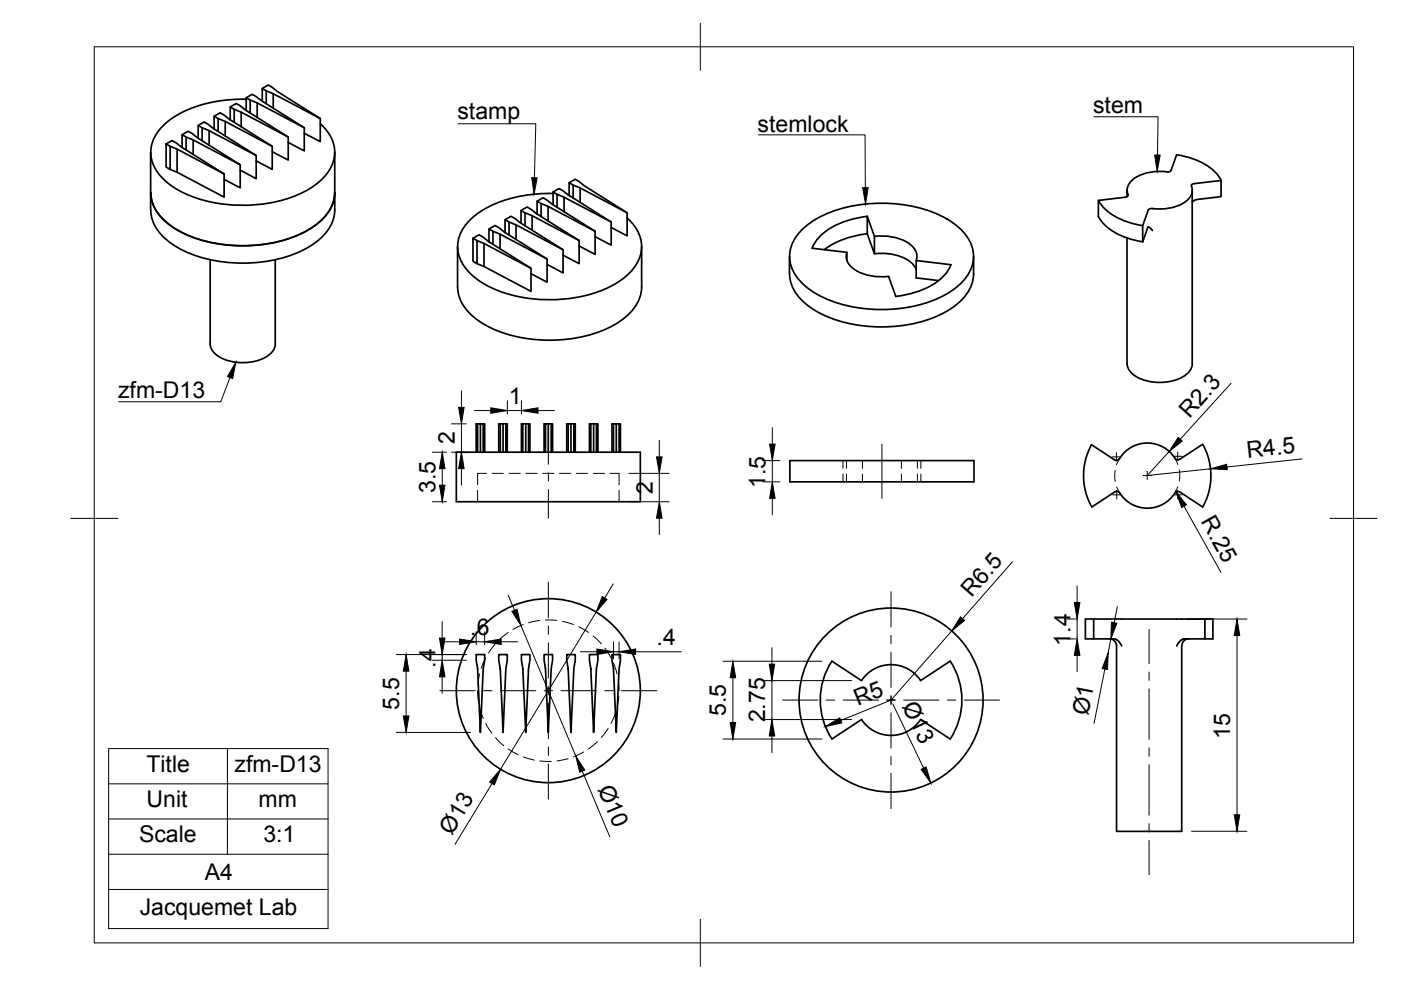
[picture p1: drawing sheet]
<svg xmlns="http://www.w3.org/2000/svg" width="297mm" height="210mm" viewBox="0 0 297 210" stroke-linecap="round" stroke-linejoin="round" font-family="sans-serif">
<!-- layer: Visible -->
<g fill="none" stroke="#000" stroke-width=".36">
<path d="M55.6 18.8l1.3-.8 11 7.1v4.9l-3.4-1.7M56.5 19.3l1.4 .6M31.9 32.3l.1 12.2a8.8 8.8 0 0 0 4.4 7.2 28.3 28.3 0 0 0 19 3.9 22.3 22.3 0 0 0 13.2-5.7 8 8 0 0 0 2.4-5.4v-12.2M35.2 30.5l.9 .5v4.9l-.9-.5v-4.9l1.3-.7 11 7.1v4.9l-10-5.3M36.1 35.9l1.4 .6v-4.9l10 5.3M36.1 31l1.4 .6M38.6 31.3v-2.7l.9 .5v2.7M38.6 28.6l1.3-.8 11 7.1v4.9l-3.4-1.8M39.5 29.1l1.5 .6M41 32.7v-3l9.9 5.2M42 29.3v-2.7l.9 .5v2.7M42 26.6l1.3-.7 11 7.1v4.9l-3.4-1.8"/>
<path d="M42.9 27.1l1.4 .6M44.3 30.8v-3.1l10 5.3M45.4 27.3v-2.6l.8 .4v2.8M45.4 24.7l1.3-.8 11 7.1v4.9l-3.4-1.8M46.2 25.1l1.6 .7M47.8 28.8v-3l9.9 5.2M48.8 25.4v-2.7l.9 .5v2.7M48.8 22.7l1.3-.8 11 7.2v4.8l-3.4-1.7M49.7 23.2l1.4 .6M51.1 26.9v-3.1l10 5.3M52.2 23.4v-2.7l.8 .5v2.8M52.2 20.7l1.3-.7 11 7.1v4.9l-3.4-1.8"/>
<path d="M52.2 21a26.9 26.9 0 0 0-16.4 4.6 8 8 0 0 0-3.5 8.9 13 13 0 0 0 7.9 7 31.3 31.3 0 0 0 24.2-.8 11 11 0 0 0 6.5-7.3 7.7 7.7 0 0 0-3-7.2M53 21.2l1.5 .6M54.5 24.9v-3.1l10 5.3M55.3 21.3h.3M55.6 21.5v-2.7l.9 .5v2.7M57.9 22.9v-3l10 5.2M120.7 38.7l1.2-.7 11.1 7.1v4.9l-3.4-1.8M121.5 39.2l1.5 .6M247.4 36.4a9.3 9.3 0 0 0-7.6 2.1 2.75 2.75 0 0 0-.6 3l-.6 .3-5.7 .7v3.4M248.3 36.1l1.2-3.3a13.3 13.3 0 0 1 9 4.7l.4 .7M248.3 36.1l-.3 .3-.6 .1M253.2 38.9l5.7-.6v3.4l-5.2 .6-.7 .3-.2 .4"/>
<path d="M253.2 38.9l-.6 .4a3 3 0 0 1-1.8 3.8 11.7 11.7 0 0 1-6.8 1.1l-.5 .4-1.2 3.3v3.4M32 40.9a8.8 8.8 0 0 0 4.4 7.1 28.3 28.3 0 0 0 19 3.9 22.3 22.3 0 0 0 13.2-5.7 8 8 0 0 0 2.4-5.3M44.6 55.1v17.8M58.4 55.1v17.8M97 52.3v8.6M100.3 50.5l.8 .5v4.9l-.8-.5v-4.9l1.3-.7 11 7.1v4.9l-10-5.3M101.1 55.9l1.5 .6v-4.9l10 5.3M101.1 51l1.5 .6M103.7 51.3v-2.8l.8 .5v2.8M103.7 48.5l1.2-.7 11.1 7.1v4.9l-3.4-1.8M104.5 49l1.5 .6M106 52.7v-3.1l10 5.3"/>
<path d="M107.1 49.3v-2.7l.8 .5v2.7M107.1 46.6l1.3-.7 11 7.1v4.9l-3.4-1.8M107.9 47.1l1.5 .6M109.4 50.8v-3.1l10 5.3M110.5 47.3v-2.7l.8 .5v2.8M110.5 44.6l1.2-.7 11.1 7.1v4.9l-3.4-1.8M111.3 45.1l1.5 .6M112.8 48.8v-3.1l10 5.3M113.9 45.4v-2.7l.8 .5v2.7M113.9 42.7l1.2-.8 11.1 7.1v4.9l-3.4-1.8M114.7 43.2l1.5 .6M116.2 46.9v-3.1l10 5.2"/>
<path d="M117.3 43.4v-2.7l.8 .5v2.8M117.3 40.7l1.2-.7 11.1 7.1v4.9l-3.4-1.8M117.3 41a26.9 26.9 0 0 0-16.4 4.6 8.1 8.1 0 0 0-3.5 8.9 13 13 0 0 0 7.8 7 31.2 31.2 0 0 0 24.2-.8 11 11 0 0 0 6.5-7.3 7.7 7.7 0 0 0-2.9-7.2M118.1 41.2l1.5 .6M119.6 44.9v-3.1l10 5.3M120.4 41.2l.3 .1M120.7 41.5v-2.8l.8 .5v2.8M123 42.9v-3.1l10 5.3M136 52.3v8.6a8.9 8.9 0 0 1-4.4 7.1 28.2 28.2 0 0 1-19 3.9 22.3 22.3 0 0 1-13.2-5.7 8 8 0 0 1-2.4-5.3M167.4 54.4v3.6a8.9 8.9 0 0 0 4.5 7.2 28.2 28.2 0 0 0 18.9 3.9 22.3 22.3 0 0 0 13.3-5.7 8 8 0 0 0 2.3-5.4v-3.6M170.5 48.3a24.9 24.9 0 0 1 15.5-5.2 27.3 27.3 0 0 1 16.1 4.2 8.8 8.8 0 0 1 4.3 7.6 9.2 9.2 0 0 1-4.3 6.5 27.7 27.7 0 0 1-17.8 4.1 24.3 24.3 0 0 1-13.8-5.1 7.4 7.4 0 0 1-1.8-10zM179.6 53.5a3.3 3.3 0 0 0 2 3.9 11.3 11.3 0 0 0 6.8 1.2"/>
<path d="M183.9 45.9l1.5 4.2v3.7l-1.5-4.2zM183.9 45.9a15.7 15.7 0 0 0-10.8 5.1l-.9 1.6 7.4 .9v1.7M183.9 49.6a18.4 18.4 0 0 0-9.1 3.3M185.4 53.8a10.2 10.2 0 0 1 8 2.1l.9 1.3M185.4 50.1a10.3 10.3 0 0 1 8.1 2.2 2.85 2.85 0 0 1 .8 2.9M188.4 58.6l1.5 4.2a15.7 15.7 0 0 0 10.8-5.1l.9-1.6-7.4-.9v3.7l4.8 .6M232.9 45.9a11.7 11.7 0 0 0 8.2 5.1l1.2 .3M232.9 42.5a11.7 11.7 0 0 0 8.2 5.1l1.2 .2M239 40.3v1.4M239 50.5v26.6M244.3 48.9l-.5-.6-.4-.1-1.1 3.1M252.8 40.3v36.8"/>
<path d="M44.6 72.9a3.9 3.9 0 0 0 2.8 3.2 10.5 10.5 0 0 0 9.6-.8 3.1 3.1 0 0 0 1.4-2.4M239 77.1a3.9 3.9 0 0 0 2.8 3.2 10.5 10.5 0 0 0 9.7-.9 3.1 3.1 0 0 0 1.3-2.3M96.8 95.9h39v10.5h-39zM101.3 89.9h-.3v6M101.9 89.9h-.6v6M102.4 95.9v-6h.4v6M102.4 89.9h-.5v6M106.1 89.9h-.4v6M106.7 89.9h-.6v6M107.3 95.9v-6h.2v6M107.3 89.9h-.6v6M110.8 89.9h-.2v6"/>
<path d="M111.5 89.9h-.7v6M112.1 95.9v-6h.3v6M112.1 89.9h-.6v6M115.7 89.9h-.3v6M116.2 89.9h-.5v6M116.9 95.9v-6h.3v6M116.9 89.9h-.7v6M120.5 89.9h-.3v6M121.1 89.9h-.6v6M121.7 95.9v-6h.3v6M121.7 89.9h-.6v6M125.3 89.9h-.3v6"/>
<path d="M125.9 89.9h-.6v6M126.4 95.9v-6h.4v6M126.4 89.9h-.5v6M130.1 89.9h-.3v6M130.7 89.9h-.6v6M131.3 95.9v-6h.3v6M131.3 89.9h-.6v6M167.5 97.7h39v4.5h-39zM249.1 97.1l.5 .4 .5-.1 4.9-3.2a13.6 13.6 0 0 1 0 13.3l-4.9-3.2-.5-.1-.5 .3M249.1 97.2a7 7 0 0 0-11.9 .2l-.5 .2-.4-.1-4.9-3.2a13.6 13.6 0 0 0 .1 13.2l4.9-3.2 .5-.1a1.51 1.51 0 0 1 1 1 6.9 6.9 0 0 0 11.2-.7M101 138.8h1.8v1.2l-.4 1.8-.5 13.5-.6-13.5-.3-1.8zM105.7 138.8h1.8v1.2l-.2 1.8-.6 13.5-.6-13.5-.4-1.8z"/>
<path d="M110.6 138.8h1.8v1.2l-.3 1.8-.6 13.5-.7-13.5-.2-1.8zM115.4 138.8h1.8v1.2l-.3 1.8-.7 13.5-.5-13.5-.3-1.8zM120.2 138.8h1.8v1.2l-.3 1.8-.6 13.5-.6-13.5-.3-1.8zM125 138.8h1.8v1.2l-.4 1.8-.5 13.5-.6-13.5-.3-1.8zM129.8 138.8h1.8v1.2l-.3 1.8-.6 13.5-.6-13.5-.3-1.8zM231.9 131.2h23.6v4.3h-4.5l-.8 .4-.7 1M231.9 135.5v-4.3h-1.8v4.3h6.2l.7 .3 .8 1.1M235.2 135.4a1.49 1.49 0 0 1 1.5 1.5M236.7 136.9v39.4h13.8v-39.4M252.1 135.4a1.49 1.49 0 0 0-1.5 1.5M255.5 131.2h1.7v4.3h-1.7M176.4 140.2a15 15 0 0 0 0 16.5l6.2-4.1a7.5 7.5 0 0 0 12.6 0l6.2 4.1"/>
<path d="M176.4 140.2l6.2 4.1M195.2 144.3a7.5 7.5 0 0 0-12.5 0M201.4 140.2l-6.2 4.1M201.5 140.2a15 15 0 0 1 0 16.5"/>
<circle cx="116.3" cy="146.4" r="19.5"/>
<circle cx="188.9" cy="148.4" r="19.5"/>
</g>
<!-- layer: Hidden -->
<g fill="none" stroke="#000" stroke-width=".21">
<path d="M178.7 97.7v1.6M179.5 97.7v1.6M182.9 97.7v1.6M191.1 97.7v1.6M194.5 97.7v1.6M195.2 97.7v1.6M236.4 99.7l.1 2.4M237.3 97.3l-.6 1.3M249.1 97.1l.6 1.4M250 99.6v2.4M101.3 104v2.4M103.2 100.4h-1.9v2.4"/>
<path d="M104.4 100.4h2.3M107.9 100.4h2.4M111.5 100.4h2.4M115.1 100.4h2.4M118.6 100.4h2.4M122.2 100.4h2.4M125.8 100.4h2.4M129.3 100.4h2v2.4M131.3 104v2.4M178.7 100.5v1.7M179.5 100.5v1.7M182.9 100.5v1.7"/>
<path d="M191.1 100.5v1.7M194.5 100.5v1.7M195.2 100.5v1.7M236.8 103.2l.6 1.3M249.7 103.2l-.6 1.3M103 139.5l-1 2.2M105 136.5l-1.4 1.9M107.7 134.1l-1.8 1.5M110.9 132.4l-2.1 1M114.4 131.6l-2.3 .4M115.7 131.5h2.4M119.3 131.8l2.3 .6"/>
<path d="M122.7 132.9l2.1 1.2M125.7 134.8l1.8 1.7M128.2 137.4l1.3 2.1M251.2 135.5h-.4l-.5 .3-.8 1.1M255.4 131.2v1.6M255.4 133.9v1.6M101.3 146.5l.2 2.4M101.7 142.9l-.4 2.3M101.7 150l.8 2.3M103 153.4l1.3 2.1M105.1 156.4l1.7 1.7M107.7 158.8l2.1 1.2"/>
<path d="M123.8 159.4l-2.2 1.1M126.7 157.3l-1.9 1.5M128.9 154.4l-1.4 2M130 140.6l.8 2.2M130.5 151.2l-1 2.2M131.1 144l.2 2.4M131.2 147.6l-.4 2.4M111 160.5l2.3 .7M114.5 161.3l2.4 .1M120.4 160.9l-2.3 .4"/>
</g>
<!-- layer: BORDER -->
<path d="M20 9.9h267v190h-267zM148.5 4.9v10M15 109.9h10M282 109.9h10M148.5 194.9v10" fill="none" stroke="#000" stroke-width=".21"/>
<!-- layer: Smart Centers -->
<g fill="none" stroke="#000" stroke-width=".21">
<path d="M116.3 92.4v6M187 94.2v11.5M235.8 96.9h1.8M236.7 96v1.8M243.2 99.9v1.8M248.8 96.7h1.8M249.7 95.9v1.8M116.3 100.2v1.8M116.3 103.8v6.1M235.9 104.9h1.8M236.8 104v1.8M242.3 100.8h1.8"/>
<path d="M248.8 104.9h1.8M249.7 104v1.8M116.3 123.4v7.5M116.3 132.7v1.8M116.3 136.3v7.5M188.9 125.4v7.5M188.9 134.7v1.8M188.9 138.3v7.5M243.6 133.4v7.3M93.3 146.4h7.4M102.5 146.4h1.8M106.1 146.4h7.5"/>
<path d="M115.4 146.4h1.8M116.3 145.6v1.7M116.3 149.1v7.5M116.3 158.4v1.8M118.9 146.4h7.5M128.2 146.4h1.8M131.8 146.4h7.5M165.9 148.4h7.5M175.2 148.4h1.8M178.8 148.4h7.4M188 148.4h1.8M188.9 147.5v1.8"/>
<path d="M188.9 151.1v7.5M191.6 148.4h7.5M200.9 148.4h1.7M204.4 148.4h7.5M243.6 142.5v1.8M243.6 146.1v10.7M243.6 158.6v1.8M116.3 162v7.4M188.9 160.4v1.8M188.9 163.9v7.5M243.6 162.1v10.7M243.6 174.6v1.8"/>
<path d="M243.6 178.2v7.3"/>
</g>
<!-- layer: FD_Dimensions -->
<g fill="none" stroke="#000" stroke-width=".21">
<path d="M91.7 95.9h3M93.8 99.4v3.5M95.7 95.9h3.2M95.7 89.9h3.2M97.8 82.9v3.5M97.8 89.9v6M97.8 99.4v3.5M100.6 87.1h3.5M107.6 85v2.8M107.6 87.1h3M110.6 85v2.8M114.1 87.1h3.5"/>
<path d="M139.8 93.4v3.5M161.6 97.7h3.8M163.7 90.7v3.5M163.7 97.7v4.5M247.9 95.7l-4.7 5.1 13.5-1.4M261 81.3l-10.8 11.8M276.1 97.3l-16 1.7M91.7 106.4h3M133.3 106.4h8.6M133.3 100.4h8.6M139.8 100.4v6M139.8 109.9v3.5"/>
<path d="M161.6 102.2h3.8M163.7 105.7v3.5M214.7 119.1l-10.6 12.1M251 107.3l7.8 14M84 138.8h14.9M91.7 140h7.2M93.7 131.8v3.5M93.7 138.8v1.2M94 136.1h3.5M101 134v2.7M101 136.1h1.8M102.8 134v2.7"/>
<path d="M106.3 136.1h3.5M107.7 126.2l1.4 3.2M110.4 132.6l11.7 27.7M123.1 138.2h3.5M126.4 129.8l-20.3 33.3M130 123.8l-1.8 3M130.1 136.1v3.6M130.1 138.2h1.2M131.3 136.1v3.6M134.8 138.2h9.7M163.7 137.3v3.5M201.8 133.8l-12.9 14.6"/>
<path d="M226.3 131.2h1.7M226.3 135.5h1.7M228.4 124.2v3.6M228.4 131.2v4.3M228.4 139v3.4M235.5 135.5l-.6 2.9M236.9 128.6l-.7 3.5M251.6 131.2h12.8M262.3 134.7v38.1M84 155.3h15.8M86.1 142.3v9.5M93.7 143.5v3.5"/>
<path d="M153.3 140.2h21M153.3 156.7h21M155.4 143.7v9.5M161.6 144.3h19M161.6 152.6h19M163.7 144.3v8.3M163.7 156.1v3.5M189.3 149.2l6.5 13.7M189.4 148.3l-11.2 4.5M234.3 141.9l-2.3 11.4M104.3 166.1l-7.8 12.9M123.4 163.5l5.9 13.9"/>
<path d="M252.6 176.2h11.8"/>
</g>
<g fill="#000" stroke="#000" stroke-width=".21">
<path d="M93.8 95.9l.5 3.5h-1.1zM97.8 95.9l.6 3.5h-1.2zM97.2 86.4h1.2l-.6 3.5zM104.1 86.5l3.5 .6-3.5 .5zM110.6 87.1l3.5-.6v1.1zM139.2 96.9h1.2l-.6 3.5zM163.2 94.2h1.1l-.6 3.5zM249.8 92.7l.9 .8-2.8 2.2zM256.7 99.4l3.4-1 .1 1.2zM93.2 102.9h1.1l-.5 3.5zM139.8 106.4l.6 3.5h-1.2zM163.7 102.2l.6 3.5h-1.1z"/>
<path d="M249.3 104.3l2.2 2.7-1 .6zM93.2 135.3h1.1l-.6 3.5zM97.5 135.5l3.5 .6-3.5 .5zM102.8 136.1l3.5-.6v1.1zM108.5 129.6l1.1-.4 .8 3.4zM126.6 137.6l3.5 .6-3.5 .6zM127.7 126.5l1 .6-2.3 2.7zM131.3 138.2l3.5-.6v1.2zM203.6 130.8l.9 .7-2.7 2.3zM227.8 127.8h1.2l-.6 3.4zM228.4 135.5l.6 3.5h-1.2zM235.6 131.9l1.2 .3-1.3 3.3z"/>
<path d="M262.3 131.2l.5 3.5h-1.1zM85.5 151.8h1.2l-.6 3.5zM86.1 138.8l.6 3.5h-1.2zM93.7 140l.6 3.5h-1.1zM155.4 140.2l.6 3.5h-1.2zM154.8 153.2h1.2l-.6 3.5zM163.1 140.8h1.2l-.6 3.5zM163.7 152.6l.6 3.5h-1.2zM175 154l3-1.8 .5 1.1zM234.9 138.4l-.1 3.6-1.1-.3zM106.1 163.1l-1.3 3.3-1-.6zM122.1 160.3l1.9 3-1.1 .4z"/>
<path d="M195.3 163.1l1.1-.5 1 3.4zM261.7 172.8h1.1l-.5 3.4z"/>
</g>
<!-- layer: Leaders -->
<path d="M112.7 37.7h1.2l-.7 3.5zM182.9 39.8h1.2l-.6 3.5zM244.8 32.9h1.2l-.7 3.5zM50 76.8l-.7 3.5-1.1-.4z" fill="#000" stroke="#000" stroke-width=".21"/>
<path d="M97.1 26.2h16.5l-.3 11.5M160.8 28.6h22.6l.1 11.2M231.9 24.8h13.6l-.1 8.1M48.8 80l-2 5.2h-21.7" fill="none" stroke="#000" stroke-width=".21"/>
<!-- layer: Custom Tables -->
<path d="M23 158.7h46.6v38.2h-46.6zM48.2 158.7v22.4M23 173.6h46.6M23 166.2h46.6M23 188.6h46.6M23 181.1h46.6" fill="none" stroke="#000" stroke-width=".21"/>
<g font-size="4.9">
<text x="97" y="25.3">stamp</text>
<text x="160.6" y="27.9">stemlock</text>
<text x="231.8" y="24">stem</text>
<text x="25" y="84.5">zfm-D13</text>
<text x="107.9" y="85.7">1</text>
<text x="252.2" y="88.8" transform="rotate(-48 252.2 88.8)">R2.3</text>
<text x="96.4" y="94.2" transform="rotate(-90 96.4 94.2)">2</text>
<text x="264.5" y="97.1" transform="rotate(-6 264.5 97.1)">R4.5</text>
<text x="92.3" y="104.5" transform="rotate(-90 92.3 104.5)">3.5</text>
<text x="138.4" y="104.7" transform="rotate(-90 138.4 104.7)">2</text>
<text x="162.3" y="103.5" transform="rotate(-90 162.3 103.5)">1.5</text>
<text x="254.5" y="110.6" transform="rotate(61 254.5 110.6)">R.25</text>
<text x="206" y="126.8" transform="rotate(-49 206 126.8)">R6.5</text>
<text x="99.7" y="134.6">.6</text>
<text x="139.2" y="136.8">.4</text>
<text x="227" y="136.9" transform="rotate(-90 227 136.9)">1.4</text>
<text x="92.4" y="141.5" transform="rotate(-90 92.4 141.5)">.4</text>
<text x="181.9" y="149.7" transform="rotate(-22 181.9 149.7)">R5</text>
<text x="191.2" y="149.6" transform="rotate(64 191.2 149.6)">Ø13</text>
<text x="84.6" y="150.4" transform="rotate(-90 84.6 150.4)">5.5</text>
<text x="153.9" y="151.8" transform="rotate(-90 153.9 151.8)">5.5</text>
<text x="162.2" y="153.2" transform="rotate(-90 162.2 153.2)">2.75</text>
<text x="230.7" y="151.9" transform="rotate(-79 230.7 151.9)">Ø1</text>
<text x="260.8" y="156.6" transform="rotate(-90 260.8 156.6)">15</text>
<text x="31.1" y="163.6">Title</text>
<text x="49.7" y="163.7">zfm-D13</text>
<text x="126.7" y="167.2" transform="rotate(67 126.7 167.2)">Ø10</text>
<text x="31.1" y="171.1">Unit</text>
<text x="54.8" y="171.1">mm</text>
<text x="29.5" y="178.6">Scale</text>
<text x="55.8" y="178.6">3:1</text>
<text x="95.8" y="177.2" transform="rotate(-59 95.8 177.2)">Ø13</text>
<text x="43.4" y="186.6">A4</text>
<text x="29.6" y="194">Jacquemet Lab</text>
</g>
</svg>
